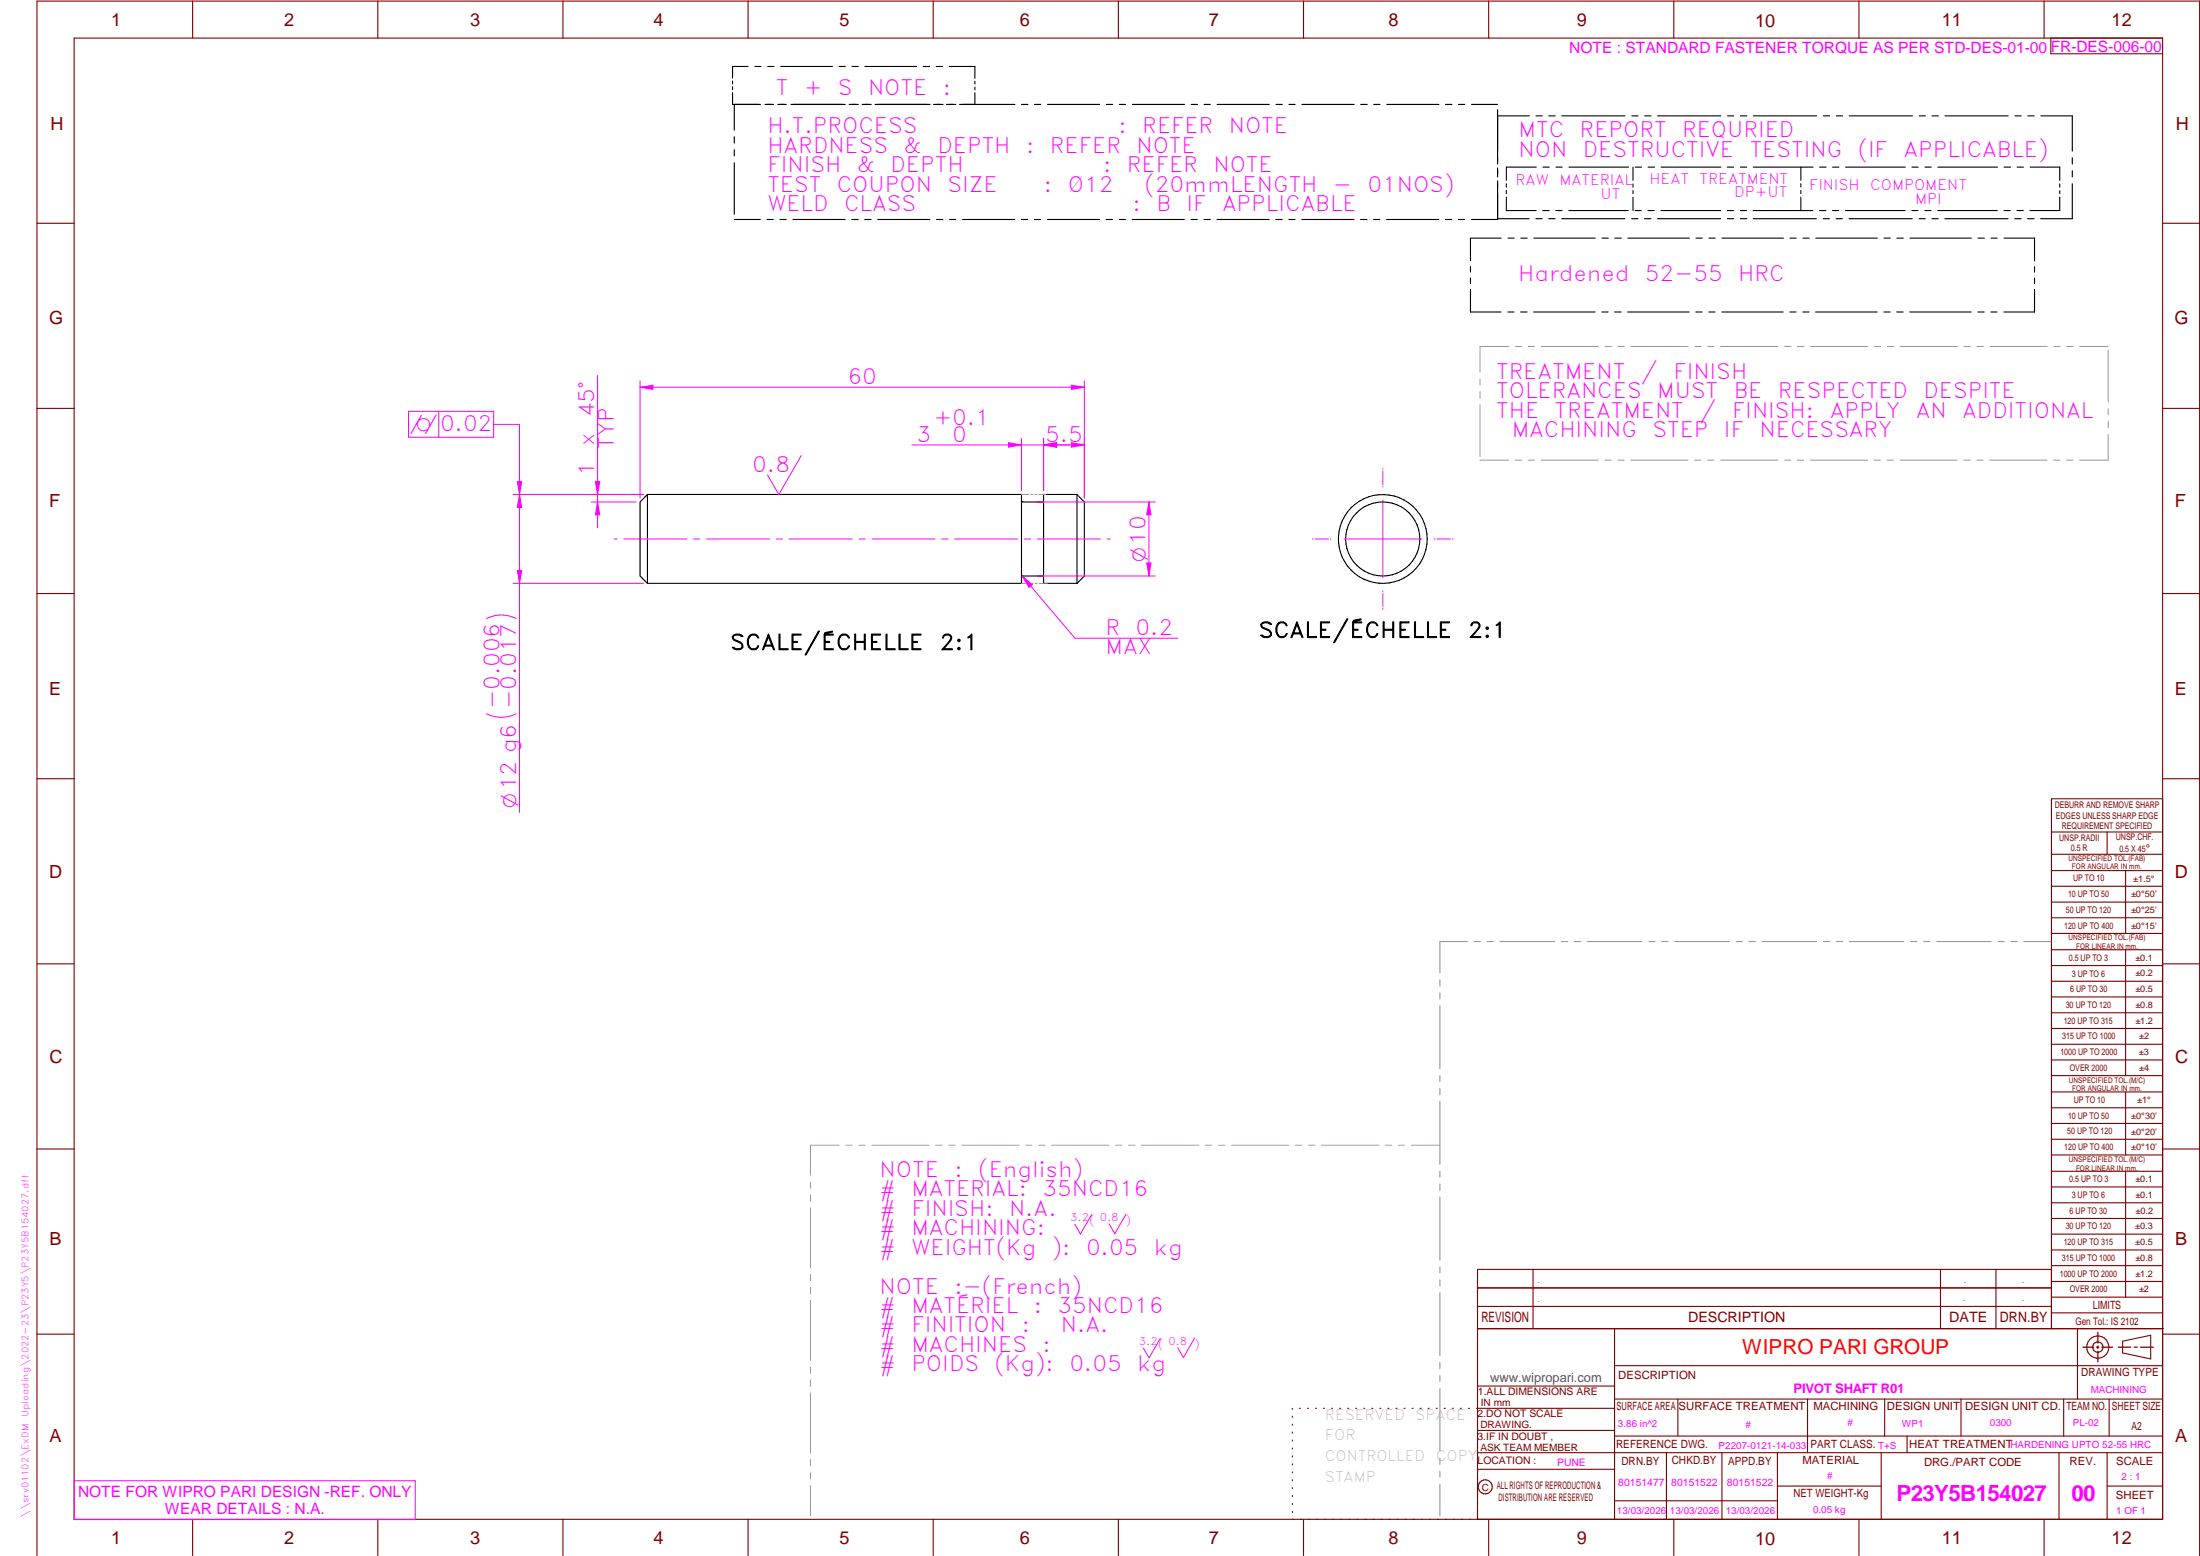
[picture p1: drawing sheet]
<svg xmlns="http://www.w3.org/2000/svg" width="594mm" height="420mm" viewBox="0 0 594 420" stroke-linecap="round" stroke-linejoin="round" font-family="sans-serif">
<g fill="none" stroke="#800000" stroke-width=".3">
<path d="M20 10.3h564v400h-564zM52 .3v10M102 .3v10M152 .3v10M202 .3v10M252 .3v10M302 .3v10M352 .3v10M402 .3v10M452 .3v10M502 .3v10M552 .3v10"/>
<path d="M553.8 10.3v4.2h30.2M10 60.3h10M584 60.3h10M10 110.3h10M584 110.3h10M10 160.3h10M584 160.3h10M10 210.3h10M584 215.7h-30v143.1M584 210.3h10M554 224.7h30M554 230.7h30"/>
<path d="M554 235.1h30M554 239.3h30M569 224.7v6M574 235.1v17M554 243.6h30M554 247.8h30M554 252.1h30M554 256.5h30M574 256.5v33.9M10 260.3h10M554 260.7h30M554 265h30"/>
<path d="M554 269.2h30M554 273.5h30M554 277.7h30M584 260.3h10M554 282h30M554 286.2h30M554 290.4h30M554 294.9h30M554 299.1h30M574 294.9v17M10 310.3h10M554 303.4h30"/>
<path d="M554 307.6h30M554 311.9h30M554 316.3h30M574 316.3v34M584 310.3h10M554 320.5h30M554 324.8h30M554 329h30M554 333.2h30M554 337.5h30M399 358.8h185.2M399 352.8h155"/>
<path d="M399 347.8h155M414 342.8v16M436 358.8v51.5M524 342.8v16M539 342.8v16M554 341.8h30M554 346h30M554 350.3h30M554 354.5h30M554 342.8h-155v67.5M561 358.8v19M10 360.3h10"/>
<path d="M399 374.3h37M436 377.8h148M453.1 377.8v10M488.1 377.8v14.5M508.9 377.8v10M529.5 377.8v10M557.3 377.8v10M569.5 377.8v10M573.2 362.2l7.6-1.6v6.3l-7.6-1.6zM584 368.8h-148M584 360.3h10M349 380.3v.3"/>
<path d="M349 382.4v.3M349 384.6v.3M349 386.7v.3M349 388.8v.3M349 391v.3M349 393.1v.3M349 395.3v.3M349 397.4v.3M349 399.5v.3M350.9 380.3h.2M353.1 380.3h.2M355.2 380.3h.3"/>
<path d="M357.4 380.3h.3M359.6 380.3h.3M361.7 380.3h.3M363.9 380.3h.3M366.1 380.3h.3M368.3 380.3h.2M370.4 380.3h.3M372.6 380.3h.3M374.8 380.3h.3M376.9 380.3h.4M379.1 380.3h.3M381.3 380.3h.3"/>
<path d="M383.4 380.3h.4M385.6 380.3h.3M387.8 380.3h.3M390 380.3h.3M392.2 380.3h.3M394.3 380.3h.3M396.5 380.3h.3M398.7 380.3h37.3M399 396.7h37M399 392.3h185M399 386.2h37M436 387.8h148"/>
<path d="M450 392.3v18M465 392.3v18M480 392.3v18M508 392.3v18M515 387.8v4.5M556 392.3v18M569 392.3v18M52 410.3v9.7M102 410.3v9.7M152 410.3v9.7M202 410.3v9.7M252 410.3v9.7"/>
<path d="M302 410.3v9.7M349 401.7v.3M349 403.8v.4M349 406v.3M349 408.1v.3M352 410.3v9.7M402 410.3v9.7M436 405.3h44M452 410.3v9.7M480 401.3h28M502 410.3v9.7M552 410.3v9.7"/>
<path d="M569 401.3h15M10 420v-419.7h584v419.7"/>
<circle cx="566.5" cy="363.7" r="1.39"/>
<circle cx="566.5" cy="363.8" r="3"/>
<circle cx="401.1" cy="401.5" r="1.9"/>
</g>
<g fill="none" stroke="#f0f" stroke-width=".27">
<path d="M138.6 133.5h35.2M140.3 133.5l.6 3.5h-1.2zM373.4 126.5v.2M373.4 127.3v3.6M373.4 131.4v.1M373.4 135v21M138.6 157.5h35.2M165.8 145.5h.9M168.4 145.5h17.1M187.3 145.5h1.7M190.8 145.5h17M209.6 145.5h1.7"/>
<path d="M213.1 145.5h17.1M231.9 145.5h1.8M235.5 145.5h17M254.3 145.5h1.7M257.8 145.5h17M276.6 145.5h1.7M280.1 145.5h17.1M299 145.5h.8M354.4 145.5h.2M355.1 145.5h3.6M359.2 145.5h.2M362.9 145.5h21"/>
<path d="M373.4 159.6v.1M387.4 145.5h.2M388.1 145.5h3.6M392.2 145.5h.2M139.4 167a9 9 0 0 0-8 0M373.4 160.2v3.6M373.4 164.3v.2M139.4 192.7a9 9 0 0 1-8 0M294.8 328l-3 5.2-1.6-2.6M304.1 327.9l-3.1 5.2-1.5-2.6M313.3 361.4l-3 5.2-1.5-2.6M322.6 361.3l-3 5.3-1.6-2.7"/>
<path d="M20.1 399.8h92v10.5h-92z"/>
</g>
<g fill="none" stroke="#949494" stroke-width=".27">
<path d="M275.8 133.5h2M278.4 133.5h.4M279.4 133.5h.5M280.5 133.5h2M275.8 157.5h2.1M278.5 157.5h.5M279.6 157.5h.5M280.7 157.5h2.1M396.2 254.3h-7.4v8.5M398.1 254.3h1.6M401.5 254.3h1.8M405 254.3h14.8"/>
<path d="M421.6 254.3h1.7M425.1 254.3h1.7M428.6 254.3h14.8M445.2 254.3h1.7M448.7 254.3h1.7M452.2 254.3h14.8M468.8 254.3h1.7M472.3 254.3h1.7M475.8 254.3h14.8M492.4 254.3h1.7M495.8 254.3h1.8M499.4 254.3h14.7"/>
<path d="M516 254.3h1.6M519.4 254.3h1.8M522.9 254.3h14.8M539.5 254.3h1.7M543 254.3h1.7M546.5 254.3h7.4M388.8 264.5v1.8M388.8 268.1v1.6M388.8 271.6v17M388.8 290.4v1.7M388.8 293.9v1.7M388.8 297.4v17"/>
<path d="M218.9 319.2v1.6M226.6 309.2h-7.7v8.1M228.4 309.2h1.7M231.9 309.2h1.7M235.4 309.2h15.5M252.7 309.2h1.7M256.2 309.2h1.7M259.7 309.2h15.5M277 309.2h1.7M280.5 309.2h1.7M284 309.2h15.5M301.2 309.2h1.8"/>
<path d="M304.8 309.2h1.7M308.3 309.2h15.5M325.5 309.2h1.7M329.1 309.2h1.6M332.6 309.2h15.4M349.8 309.2h1.7M353.3 309.2h1.7M356.8 309.2h15.5M374.1 309.2h1.7M377.6 309.2h1.7M381.1 309.2h7.7M388.8 316.2v1.7"/>
<path d="M388.8 319.7v1.7M218.9 322.6v1.8M218.9 326.1v16.2M388.8 323.2v17.1M218.9 344.1v1.8M218.9 347.6v1.7M218.9 351.2v16.1M388.8 342.1v1.6M388.8 345.6v1.7M388.8 349v17.1M218.9 369.1v1.7M218.9 372.6v1.8"/>
<path d="M218.9 376.1v16.2M388.8 367.9v1.7M388.8 371.4v1.7M388.8 374.9v17M218.9 394.1v1.8M218.9 397.6v1.7M388.8 393.7v1.7M388.8 397.2v1.7M218.9 401.2v8.1M388.8 400.7v8.6"/>
</g>
<path d="M566.5 359.7v3M562.5 363.8h2.9M566.1 363.8h.7M566.5 363.4v.7M566.5 364.9v2.8M567.6 363.8h2.9M572 363.8h3.4M576.3 363.8h.8M578 363.8h3.5" fill="none" stroke="#800000" stroke-width=".34"/>
<g fill="none" stroke="#000" stroke-width=".3">
<path d="M174.8 133.5v24M174.8 133.5l-2 2.1v19.9l2 2M174.8 133.5h101v24h-101M275.8 135.1l.1 .3 .3 .2h5.6M290.8 133.5h-9v24h9M290.8 133.5v24M290.8 133.5l2 2.1v19.9l-2 2M281.8 155.5h-5.6l-.3 .2-.1 .3"/>
<circle cx="373.4" cy="145.5" r="12"/>
<circle cx="373.4" cy="145.5" r="10"/>
</g>
<path d="M140.3 133.5l.6 3.5h-1.2z" fill="#f0f"/>
<path d="M139.7 154.1h1.2l-.6 3.4z" fill="none" stroke="#f0f" stroke-width=".27"/>
<path d="M139.7 154.1h1.2l-.6 3.4z" fill="#f0f"/>
<path d="M140.3 133.5v85.9M280.1 135.6h31.9M310.3 135.6l.5 3.4h-1.1zM280.1 155.5h31.9" fill="none" stroke="#f0f" stroke-width=".27"/>
<path d="M310.3 135.6l.5 3.4h-1.1z" fill="#f0f"/>
<path d="M309.7 152h1.1l-.5 3.5z" fill="none" stroke="#f0f" stroke-width=".27"/>
<path d="M309.7 152h1.1l-.5 3.5z" fill="#f0f"/>
<path d="M159.6 135.6h12.2M159.6 133.5h14.2M160.8 130h1.2l-.6 3.5zM310.3 135.6v19.9" fill="none" stroke="#f0f" stroke-width=".27"/>
<path d="M160.8 130h1.2l-.6 3.5z" fill="#f0f"/>
<path d="M161.4 135.6l.6 3.4h-1.2z" fill="none" stroke="#f0f" stroke-width=".27"/>
<path d="M161.4 135.6l.6 3.4h-1.2z" fill="#f0f"/>
<path d="M161.4 101.3v41.2M281.8 118.4v14.1M289.3 119.5l3.5 .6-3.5 .6zM292.8 118.4v16.1" fill="none" stroke="#f0f" stroke-width=".27"/>
<path d="M289.3 119.5l3.5 .6-3.5 .6z" fill="#f0f"/>
<path d="M281.8 120.1l3.5-.6v1.2z" fill="none" stroke="#f0f" stroke-width=".27"/>
<path d="M281.8 120.1l3.5-.6v1.2z" fill="#f0f"/>
<path d="M275.8 118.4v14.1M281.8 118.4v14.1M281.8 120.1l3.5-.6v1.2zM281.8 120.1h11" fill="none" stroke="#f0f" stroke-width=".27"/>
<path d="M281.8 120.1l3.5-.6v1.2z" fill="#f0f"/>
<path d="M272.3 119.5l3.5 .6-3.5 .6z" fill="none" stroke="#f0f" stroke-width=".27"/>
<path d="M272.3 119.5l3.5 .6-3.5 .6z" fill="#f0f"/>
<path d="M172.8 102.8v31.7M289.3 104l3.5 .6-3.5 .6zM292.8 102.8v31.7M246.2 120.1h42.6" fill="none" stroke="#f0f" stroke-width=".27"/>
<path d="M289.3 104l3.5 .6-3.5 .6z" fill="#f0f"/>
<path d="M172.8 104.6l3.5-.6v1.2z" fill="none" stroke="#f0f" stroke-width=".27"/>
<path d="M172.8 104.6l3.5-.6v1.2z" fill="#f0f"/>
<path d="M140.3 114.6v18.9M172.8 104.6h120M216.4 123l-6.1 10.5-3-5.2" fill="none" stroke="#f0f" stroke-width=".27"/>
<path d="M139.7 130h1.2l-.6 3.5z" fill="#f0f"/>
<path d="M110.3 111.1h23v7h-23zM118.5 111.1v7M133.3 114.6h7M139.7 130h1.2l-.6 3.5zM276 155.6l14.3 16.7" fill="none" stroke="#f0f" stroke-width=".27"/>
<path d="M276 155.6l2.8 2.3-.9 .7z" fill="#f0f"/>
<path d="M276 155.6l2.8 2.3-.9 .7zM290.3 172.3h27.7" fill="none" stroke="#f0f" stroke-width=".27"/>
<g fill="none" stroke="#000" stroke-width=".3">
<path d="M202 17.9h-4.2v3.2M203.8 17.9h1.7M207.3 17.9h1.7M210.8 17.9h14M226.6 17.9h1.7M230.1 17.9h1.7M233.5 17.9h14M249.3 17.9h1.7M252.8 17.9h1.7M256.3 17.9h7v3.2M197.8 25v3.2h7.6M197.8 21.9v.7"/>
<path d="M197.8 23.5v.7M198.3 28.2v6.9M198.3 36.9v1.8M206.6 28.2h2.3M210.1 28.2h2.2M213.6 28.2h14.7M229.3 28.2h2.5M232.8 28.2h2.4M236.3 28.2h14.9M252 28.2h2.7M255.6 28.2h2.5M259.1 28.2h15"/>
<path d="M263.3 21.9v.8M263.3 23.5v.8M263.3 25.1v3.1M275.8 28.2h1.8M279.4 28.2h1.6M282.9 28.2h14.1M298.7 28.2h1.8M302.3 28.2h1.6M305.8 28.2h14.1M321.6 28.2h1.8M325.2 28.2h1.6M328.7 28.2h14.1"/>
<path d="M344.5 28.2h1.8M348.1 28.2h1.7M351.6 28.2h14.1M367.4 28.2h1.8M371 28.2h1.7M374.5 28.2h14.1M390.3 28.2h1.8M393.9 28.2h1.7M397.4 28.2h7M404.4 31.3h8.6M404.4 29.6v14.7M414.8 31.3h1.7"/>
<path d="M418.2 31.3h1.8M421.8 31.3h17M440.6 31.3h1.7M444.1 31.3h1.7M447.6 31.3h17.1M466.5 31.3h1.7M470 31.3h1.7M473.5 31.3h17.1M492.4 31.3h1.7M495.8 31.3h1.8M499.4 31.3h17M518.2 31.3h1.7"/>
<path d="M521.7 31.3h1.7M525.2 31.3h17.1M544.1 31.3h1.7M547.6 31.3h1.7M551.1 31.3h8.5v9.5M198.3 59.3h7M198.3 40.4v1.7M198.3 43.9v14M207.1 59.3h1.7M210.6 59.3h1.7M214.1 59.3h14.1M230 59.3h1.7"/>
<path d="M233.5 59.3h1.7M237 59.3h14.1M252.9 59.3h1.7M256.4 59.3h1.7M259.9 59.3h14.1M275.8 59.3h1.7M279.3 59.3h1.7M282.8 59.3h14.1M298.7 59.3h1.7M302.2 59.3h1.7M305.7 59.3h14.1M321.6 59.3h1.7"/>
<path d="M325.1 59.3h1.7M328.6 59.3h14.1M344.5 59.3h1.7M348 59.3h1.7M351.5 59.3h14.1M367.4 59.3h1.7M370.9 59.3h1.7M374.4 59.3h14.1M390.3 59.3h1.7M393.8 59.3h1.7M404.4 59.1h8.5M404.4 45.3v2.5"/>
<path d="M404.4 48.8v10.5h-7.1M406.8 53.2v3.7h8M406.8 49.6v.9M406.8 51.4v.9M414.7 59.1h1.7M414.9 45.1h-8.1v3.6M416.6 56.9h1.7M416.6 45.1h1.8M418.2 59.1h1.7M420.1 56.9h1.7M420.2 45.1h1.6M421.7 59.1h17.1"/>
<path d="M423.6 56.9h16.1M423.7 45.1h16.1M440.6 59.1h1.7M441 45.1v3.6M441 49.7v.8M441 51.5v.8M441 53.3v3.6M441.5 56.9h1.7M441.6 45.1h1.7M444.1 59.1h1.7M445 56.9h1.7M445 45.1h1.8"/>
<path d="M447.6 59.1h17M448.5 56.9h16.1M448.6 45.1h16.1M466.4 56.9h1.7M466.5 59.1h1.7M466.5 45.1h1.7M469.9 59.1h1.8M469.9 56.9h1.7M470 45.1h1.7M473.4 56.9h16.1M473.4 59.1h17.1M473.4 45.1h16.2"/>
<path d="M486.3 45.1v3.6M486.3 49.6v.9M486.3 51.4v.9M486.3 53.2v3.7M491.3 56.9h1.7M491.4 45.1h1.7M492.3 59.1h1.7M494.8 56.9h1.7M494.9 45.1h1.7M495.8 59.1h1.7M498.3 56.9h16.2M498.4 45.1h16.1"/>
<path d="M499.3 59.1h17.1M516.2 56.9h1.7M516.3 45.1h1.7M518.2 59.1h1.7M519.8 56.9h1.7M519.8 45.1h1.7M521.7 59.1h1.7M523.2 56.9h16.2M523.3 45.1h16.1M525.2 59.1h17M541.1 56.9h1.8M541.2 45.1h1.7"/>
<path d="M544.1 59.1h1.7M544.7 56.9h1.6M544.7 45.1h1.7M547.5 59.1h1.8M548.2 45.1h8v3.6M556.2 53.3v3.6h-8M556.2 49.7v.8M556.2 51.5v.8M559.6 49.6v9.5h-8.6M559.6 42.6v1.7M559.6 46.1v1.7M397.1 78.1v6.1h8.2"/>
<path d="M397.1 72v1.4M397.1 75.1v1.4M405.4 64.3h-8.3v6.1M407.2 64.3h1.7M410.7 64.3h1.7M414.2 64.3h16.6M432.6 64.3h1.7M436.1 64.3h1.7M439.6 64.3h16.6M458 64.3h1.7M461.5 64.3h1.7M465 64.3h16.6"/>
<path d="M483.4 64.3h1.6M486.9 64.3h1.7M490.3 64.3h16.6M508.8 64.3h1.6M512.2 64.3h1.8M515.7 64.3h16.6M534.1 64.3h1.7M537.6 64.3h1.7M541.1 64.3h8.3v6.1M549.4 78.1v6.1h-8.3M549.4 72v1.5M549.4 75.1v1.5"/>
<path d="M407.2 84.2h1.6M410.6 84.2h1.8M414.1 84.2h16.6M432.6 84.2h1.6M436 84.2h1.8M439.5 84.2h16.6M457.9 84.2h1.7M461.4 84.2h1.7M464.9 84.2h16.6M483.3 84.2h1.7M486.8 84.2h1.7M490.3 84.2h16.6"/>
<path d="M508.7 84.2h1.7M512.2 84.2h1.7M515.7 84.2h16.6M534.1 84.2h1.7M537.6 84.2h1.7"/>
</g>
<g fill="none" stroke="#949494" stroke-width=".27">
<path d="M407.4 93.6h-7.7v6.9M409.2 93.6h1.7M412.7 93.6h1.7M416.2 93.6h15.4M433.4 93.6h1.7M436.9 93.6h1.8M440.4 93.6h15.5M457.7 93.6h1.7M461.2 93.6h1.7M464.6 93.6h15.5M481.9 93.6h1.7M485.4 93.6h1.7"/>
<path d="M488.9 93.6h15.5M506.1 93.6h1.7M509.6 93.6h1.7M513.1 93.6h15.5M530.3 93.6h1.8M533.9 93.6h1.7M537.4 93.6h15.4M554.6 93.6h1.7M558.1 93.6h1.7M561.6 93.6h7.7M569.3 94.6v13.9M399.7 102.3v1.7"/>
<path d="M399.7 105.8v1.7M399.7 109.3v14M569.3 117.3v6.9h-7.8M569.3 110.3v1.7M569.3 113.8v1.7M399.7 124.2h7.7M409.1 124.2h1.8M412.7 124.2h1.7M416.2 124.2h15.4M433.4 124.2h1.7M436.9 124.2h1.7M440.4 124.2h15.4"/>
<path d="M457.6 124.2h1.7M461.1 124.2h1.7M464.6 124.2h15.5M481.9 124.2h1.7M485.3 124.2h1.8M488.9 124.2h15.4M506.1 124.2h1.7M509.6 124.2h1.7M513.1 124.2h15.4M530.3 124.2h1.7M533.8 124.2h1.7M537.3 124.2h15.5"/>
<path d="M554.6 124.2h1.7M558.1 124.2h1.7"/>
</g>
<g font-size="6" fill="#f0f">
<text x="512.1" y="405.2">P23Y5B154027</text>
<text x="559.4" y="405.2">00</text>
</g>
<g font-size="5.7" fill="#f0f">
<text x="209.5" y="25.8">T</text>
<text x="217.1" y="25.8">+</text>
<text x="226.3" y="25.8">S</text>
<text x="234.4" y="25.8">NOTE</text>
<text x="254.6" y="25.8">:</text>
<text x="207.2" y="36">H.T.PROCESS</text>
<text x="302" y="36">:</text>
<text x="308.4" y="36">REFER</text>
<text x="331.8" y="36">NOTE</text>
<text x="207.2" y="41.2">HARDNESS</text>
<text x="244" y="41.2">&amp;</text>
<text x="253.1" y="41.2">DEPTH</text>
<text x="277.1" y="41.2">:</text>
<text x="283.5" y="41.2">REFER</text>
<text x="306.9" y="41.2">NOTE</text>
<text x="410.1" y="37.1">MTC</text>
<text x="426.5" y="37.1">REPORT</text>
<text x="454.2" y="37.1">REQURIED</text>
<text x="207.2" y="46.5">FINISH</text>
<text x="231.4" y="46.5">&amp;</text>
<text x="240.5" y="46.5">DEPTH</text>
<text x="297.9" y="46.5">:</text>
<text x="304.3" y="46.5">REFER</text>
<text x="327.7" y="46.5">NOTE</text>
<text x="410.1" y="42.3">NON</text>
<text x="427.5" y="42.3">DESTRUCTIVE</text>
<text x="472.5" y="42.3">TESTING</text>
<text x="501.6" y="42.3">(IF</text>
<text x="514" y="42.3">APPLICABLE)</text>
<text x="207.2" y="51.7">TEST</text>
<text x="226" y="51.7">COUPON</text>
<text x="255.8" y="51.7">SIZE</text>
<text x="281.9" y="51.7">:</text>
<text x="288.4" y="51.7">Ø12</text>
<text x="309" y="51.7">(20mmLENGTH</text>
<text x="359.9" y="51.7">-</text>
<text x="369.3" y="51.7">01NOS)</text>
<text x="207.2" y="57">WELD</text>
<text x="228" y="57">CLASS</text>
<text x="305.8" y="57">:</text>
<text x="312.3" y="57">B</text>
<text x="320.4" y="57">IF</text>
<text x="330" y="57">APPLICABLE</text>
<text x="410" y="75.9">Hardened</text>
<text x="444.2" y="75.9">52-55</text>
<text x="469.4" y="75.9">HRC</text>
<text x="228.9" y="103.7">60</text>
<text x="404" y="102.3">TREATMENT</text>
<text x="404" y="107.5">TOLERANCES</text>
<text x="443.1" y="102.3">/</text>
<text x="447.5" y="107.5">MUST</text>
<text x="451.9" y="102.3">FINISH</text>
<text x="468.2" y="107.5">BE</text>
<text x="480.1" y="107.5">RESPECTED</text>
<text x="519.4" y="107.5">DESPITE</text>
<text x="160.5" y="112.7" transform="rotate(-90 160.5 112.7)">45°</text>
<text x="404" y="112.8">THE</text>
<text x="419.8" y="112.8">TREATMENT</text>
<text x="458.9" y="112.8">/</text>
<text x="467.7" y="112.8">FINISH:</text>
<text x="494.1" y="112.8">APPLY</text>
<text x="517.4" y="112.8">AN</text>
<text x="529.9" y="112.8">ADDITIONAL</text>
<text x="118.8" y="116.3">0.02</text>
<text x="247.5" y="119.3">3</text>
<text x="252.1" y="114.7">+0.1</text>
<text x="257.1" y="119.3">0</text>
<text x="282.2" y="119.3">5.5</text>
<text x="408.2" y="118">MACHINING</text>
<text x="446.2" y="118">STEP</text>
<text x="465.5" y="118">IF</text>
<text x="475.1" y="118">NECESSARY</text>
<text x="160.5" y="120.5" transform="rotate(-90 160.5 120.5)">x</text>
<text x="165.7" y="121.2" transform="rotate(-90 165.7 121.2)">TYP</text>
<text x="160.5" y="128.7" transform="rotate(-90 160.5 128.7)">1</text>
<text x="203.2" y="127.4">0.8</text>
<text x="298.5" y="171.4">R</text>
<text x="306.7" y="171.4">0.2</text>
<text x="298.5" y="176.7">MAX</text>
<text x="134.9" y="191.5" transform="rotate(-90 134.9 191.5)">-0.006</text>
<text x="139.4" y="191.5" transform="rotate(-90 139.4 191.5)">-0.017</text>
<text x="237.5" y="317.8">NOTE</text>
<text x="257.7" y="317.8">:</text>
<text x="264.1" y="317.8">(English)</text>
<text x="237.5" y="323">#</text>
<text x="246.1" y="323">MATERIAL:</text>
<text x="281.5" y="323">35NCD16</text>
<text x="237.5" y="328.3">#</text>
<text x="246.1" y="328.3">FINISH:</text>
<text x="272.5" y="328.3">N.A.</text>
<text x="237.5" y="333.5">#</text>
<text x="246.1" y="333.5">MACHINING:</text>
<text x="237.5" y="338.8">#</text>
<text x="246.1" y="338.8">WEIGHT(Kg</text>
<text x="284" y="338.8">):</text>
<text x="293.3" y="338.8">0.05</text>
<text x="311.6" y="338.8">kg</text>
<text x="237.5" y="349.3">NOTE</text>
<text x="257.7" y="349.3">:-(French)</text>
<text x="237.5" y="354.5">#</text>
<text x="237.5" y="359.8">#</text>
<text x="246.1" y="359.8">FINITION</text>
<text x="246.1" y="354.5">MATÉRIEL</text>
<text x="275.9" y="359.8">:</text>
<text x="279.2" y="354.5">:</text>
<text x="285.6" y="354.5">35NCD16</text>
<text x="286.5" y="359.8">N.A.</text>
<text x="237.5" y="365">#</text>
<text x="246.1" y="365">MACHINES</text>
<text x="281.5" y="365">:</text>
<text x="237.5" y="370.3">#</text>
<text x="246.1" y="370.3">POIDS</text>
<text x="268.5" y="370.3">(Kg):</text>
<text x="288.8" y="370.3">0.05</text>
<text x="307.1" y="370.3">kg</text>
</g>
<g font-size="5.7">
<text x="339.9" y="172.2">SCALE/ÉCHELLE</text>
<text x="396.4" y="172.2">2:1</text>
<text x="197.2" y="175.5">SCALE/ÉCHELLE</text>
<text x="253.8" y="175.5">2:1</text>
</g>
<text font-size="5.6" fill="#f00" x="470.5" y="365.5">WIPRO PARI GROUP</text>
<g font-size="5.4" fill="#f0f">
<text x="110.7" y="116.3">j</text>
<text x="309.4" y="151.8" transform="rotate(-90 309.4 151.8)">O10</text>
<text x="139.4" y="218.1" transform="rotate(-90 139.4 218.1)">O12 g6</text>
</g>
<g font-size="4.9" fill="#800000">
<text x="30" y="6.9">1</text>
<text x="76.7" y="6.9">2</text>
<text x="127" y="6.9">3</text>
<text x="176.5" y="6.9">4</text>
<text x="226.7" y="6.9">5</text>
<text x="275.4" y="6.9">6</text>
<text x="326.4" y="6.9">7</text>
<text x="375" y="6.9">8</text>
<text x="425.8" y="6.9">9</text>
<text x="473.9" y="7.3">10</text>
<text x="524.3" y="6.9">11</text>
<text x="570.2" y="6.9">12</text>
<text x="13.6" y="35.1">H</text>
<text x="587.6" y="35.1">H</text>
<text x="13.2" y="87.5">G</text>
<text x="587.2" y="87.5">G</text>
<text x="13.2" y="137">F</text>
<text x="587.2" y="137">F</text>
<text x="13.2" y="187.6">E</text>
<text x="587.2" y="187.6">E</text>
<text x="13.2" y="237">D</text>
<text x="587.2" y="237">D</text>
<text x="13.4" y="287.1">C</text>
<text x="587.4" y="287.1">C</text>
<text x="13.4" y="336.2">B</text>
<text x="587.4" y="336.2">B</text>
<text x="13.4" y="389.3">A</text>
<text x="587.4" y="389.3">A</text>
<text x="30" y="416.9">1</text>
<text x="76.7" y="416.9">2</text>
<text x="127" y="416.9">3</text>
<text x="176.5" y="416.9">4</text>
<text x="226.7" y="416.9">5</text>
<text x="275.4" y="416.9">6</text>
<text x="326.4" y="416.9">7</text>
<text x="375" y="416.9">8</text>
<text x="425.8" y="416.9">9</text>
<text x="473.9" y="417.3">10</text>
<text x="524.3" y="416.9">11</text>
<text x="570.2" y="416.9">12</text>
</g>
<g font-size="4.2" fill="#f0f">
<text x="423.7" y="14.3">NOTE : STANDARD FASTENER TORQUE AS PER STD-DES-01-00</text>
<text x="553.8" y="14">FR-DES-006-00</text>
<text x="21.1" y="404.3">NOTE FOR WIPRO PARI DESIGN -REF. ONLY</text>
<text x="44.5" y="408.8">WEAR DETAILS : N.A.</text>
</g>
<g font-size="3.9" fill="#f0f">
<text x="409.3" y="50.1">RAW</text>
<text x="421.1" y="50.1">MATERIAL</text>
<text x="432.2" y="53.7">UT</text>
<text x="445.4" y="49.7">HEAT</text>
<text x="459" y="49.7">TREATMENT</text>
<text x="468.3" y="53.3">DP+UT</text>
<text x="488.5" y="51.4">FINISH</text>
<text x="505.1" y="51.4">COMPOMENT</text>
<text x="517.2" y="55">MPI</text>
</g>
<g font-size="3.9" fill="#800000">
<text x="400" y="357.1">REVISION</text>
<text x="455.9" y="357.1">DESCRIPTION</text>
<text x="526.4" y="357.1">DATE</text>
<text x="540" y="357.1">DRN.BY</text>
</g>
<g font-size="3.9" fill="#c0c0c0">
<text x="357.8" y="383.3">RESERVED</text>
<text x="382.3" y="383.3">SPACE</text>
<text x="357.8" y="388.9">FOR</text>
<text x="357.8" y="394.5">CONTROLLED</text>
<text x="387.8" y="394.5">COPY</text>
<text x="357.8" y="400">STAMP</text>
</g>
<text font-size="3.6" fill="#f0f" x="484.3" y="376.1">PIVOT SHAFT R01</text>
<text font-size="3.5" fill="#00f" x="402.4" y="373.3">www.wipropari.com</text>
<g font-size="3.1" fill="#800000">
<text x="565.1" y="353.5">LIMITS</text>
<text x="562" y="371.7">DRAWING TYPE</text>
<text x="437" y="372.3">DESCRIPTION</text>
<text x="436.5" y="380.8">SURFACE AREA</text>
<text x="453.3" y="380.8">SURFACE TREATMENT</text>
<text x="489.7" y="380.8">MACHINING</text>
<text x="509.5" y="380.8">DESIGN UNIT</text>
<text x="530.6" y="380.8">DESIGN UNIT CD.</text>
<text x="558" y="380.6">TEAM NO.</text>
<text x="570.3" y="380.7">SHEET SIZE</text>
<text x="575.6" y="386.1">A2</text>
<text x="436.4" y="391.1">REFERENCE DWG.</text>
<text x="437.8" y="395.5">DRN.BY</text>
<text x="451.4" y="395.4">CHKD.BY</text>
<text x="466.6" y="395.5">APPD.BY</text>
<text x="486.7" y="395.4">MATERIAL</text>
<text x="488.9" y="390.9">PART CLASS.</text>
<text x="515.6" y="390.9">HEAT TREATMENT</text>
<text x="519.6" y="395.9">DRG./PART CODE</text>
<text x="558.9" y="395.5">REV.</text>
<text x="571.4" y="395.6">SCALE</text>
<text x="484.3" y="404.2">NET WEIGHT-Kg</text>
<text x="571.4" y="404.7">SHEET</text>
</g>
<text font-size="3" fill="#800000" x="579.5" y="230.1">°</text>
<g font-size="2.8" fill="#f0f">
<text x="289" y="329.8">3.2</text>
<text x="297" y="329.8">0.8</text>
<text x="294.2" y="330.6">(</text>
<text x="304" y="330.6">)</text>
<text x="307.5" y="363.2">3.2</text>
<text x="312.8" y="364">(</text>
<text x="315.5" y="363.2">0.8</text>
<text x="322.5" y="364">)</text>
<text x="420.5" y="396">PUNE</text>
<text x="437" y="401.2">80151477</text>
<text x="451.3" y="401.2">80151522</text>
<text x="466.3" y="401.2">80151522</text>
</g>
<g font-size="2.8" fill="#800000">
<text x="560.4" y="357.7">Gen Tol.: IS 2102</text>
<text x="399.1" y="376.6">1.ALL DIMENSIONS ARE</text>
<text x="399" y="382.7">2.DO NOT SCALE</text>
<text x="399" y="388.7">3.IF IN DOUBT ,</text>
<text x="399" y="395.4">LOCATION :</text>
<text x="404.2" y="402">ALL RIGHTS OF REPRODUCTION &amp;</text>
<text x="404.7" y="405.4">DISTRIBUTION ARE RESERVED</text>
</g>
<g font-size="2.7" fill="#f0f">
<text x="564.6" y="376.2">MACHINING</text>
<text x="436.9" y="385.4">3.86 in^2</text>
<text x="471.4" y="385.5">#</text>
<text x="498.9" y="385">#</text>
<text x="513.6" y="385.3">WP1</text>
<text x="537.3" y="385.1">0300</text>
<text x="559.7" y="385.1">PL-02</text>
<text x="464.1" y="391.2">P2207-0121-14-033</text>
<text x="507.1" y="391.2">T+S</text>
<text x="542.9" y="391.1">HARDENING UPTO 52-55 HRC</text>
<text x="493.4" y="399.5">#</text>
<text x="572.8" y="399.7">2 : 1</text>
<text x="436.6" y="408.7">13/03/2026</text>
<text x="450.9" y="408.8">13/03/2026</text>
<text x="466" y="408.9">13/03/2026</text>
<text x="489.6" y="408.5">0.05 kg</text>
<text x="571.4" y="408.7">1 OF 1</text>
</g>
<g font-size="2.7" fill="#800000">
<text x="399.9" y="379.7">IN mm</text>
<text x="399.7" y="385.7">DRAWING.</text>
<text x="399.7" y="391.8">ASK TEAM MEMBER</text>
<text x="400.1" y="402.5">C</text>
</g>
<g font-size="2.5" fill="#800000">
<text x="554.9" y="218.3">DEBURR AND REMOVE SHARP</text>
<text x="555.2" y="221">EDGES UNLESS SHARP EDGE</text>
<text x="556.1" y="227.1">UNSP.RADII</text>
<text x="556.8" y="223.8">REQUIREMENT SPECIFIED</text>
<text x="571.4" y="226.9">UNSP.CHF.</text>
<text x="559.2" y="229.9">0.5 R</text>
<text x="572.3" y="230.1">0.5 X 45</text>
<text x="559.8" y="238">UP TO 10</text>
<text x="576.1" y="238.1">±1.5°</text>
<text x="558.5" y="242.2">10 UP TO 50</text>
<text x="575.5" y="242.3">±0°50'</text>
<text x="557.4" y="250.7">120 UP TO 400</text>
<text x="557.9" y="246.5">50 UP TO 120</text>
<text x="575.5" y="250.7">±0°15'</text>
<text x="575.5" y="246.5">±0°25'</text>
<text x="558.7" y="259.4">0.5 UP TO 3</text>
<text x="559.5" y="263.7">3 UP TO 6</text>
<text x="576.6" y="263.6">±0.2</text>
<text x="576.6" y="259.4">±0.1</text>
<text x="559" y="267.9">6 UP TO 30</text>
<text x="576.6" y="267.9">±0.5</text>
<text x="557.8" y="272.2">30 UP TO 120</text>
<text x="576.6" y="272.2">±0.8</text>
<text x="556.9" y="280.7">315 UP TO 1000</text>
<text x="557.3" y="276.4">120 UP TO 315</text>
<text x="576.6" y="276.4">±1.2</text>
<text x="577.7" y="280.7">±2</text>
<text x="556.4" y="284.9">1000 UP TO 2000</text>
<text x="577.6" y="284.9">±3</text>
<text x="558.9" y="289.2">OVER 2000</text>
<text x="577.7" y="289.3">±4</text>
<text x="560" y="297.9">UP TO 10</text>
<text x="577.1" y="297.9">±1°</text>
<text x="558.5" y="302.1">10 UP TO 50</text>
<text x="575.5" y="302.1">±0°30'</text>
<text x="557.4" y="310.6">120 UP TO 400</text>
<text x="558.2" y="306.3">50 UP TO 120</text>
<text x="575.5" y="310.6">±0°10'</text>
<text x="575.5" y="306.4">±0°20'</text>
<text x="558.8" y="319.2">0.5 UP TO 3</text>
<text x="559.4" y="323.4">3 UP TO 6</text>
<text x="576.6" y="319.2">±0.1</text>
<text x="576.6" y="323.5">±0.1</text>
<text x="558.9" y="327.7">6 UP TO 30</text>
<text x="576.7" y="327.7">±0.2</text>
<text x="557.8" y="332">30 UP TO 120</text>
<text x="576.6" y="332">±0.3</text>
<text x="556.8" y="340.5">315 UP TO 1000</text>
<text x="557.3" y="336.3">120 UP TO 315</text>
<text x="576.6" y="336.3">±0.5</text>
<text x="576.6" y="340.5">±0.8</text>
<text x="556.2" y="344.7">1000 UP TO 2000</text>
<text x="576.6" y="344.7">±1.2</text>
<text x="558.9" y="349">OVER 2000</text>
<text x="577.6" y="349">±2</text>
</g>
<g font-size="2.5" fill="#f0f">
<text x="415.2" y="346.4">.</text>
<text x="530.3" y="346.5">.</text>
<text x="545.9" y="346.4">.</text>
<text x="415.2" y="351.5">.</text>
<text x="530" y="351.3">.</text>
<text x="545.9" y="351.4">.</text>
</g>
<g font-size="2.4" fill="#f0f">
<text x="7.7" y="382.7" transform="rotate(-90 7.7 382.7)">Uploading\2022-23\P23Y5\P23Y5B154027.dft</text>
<text x="7.7" y="409.8" transform="rotate(-90 7.7 409.8)">\\srv01102\ExDM</text>
</g>
<g font-size="2.1" fill="#800000">
<text x="558.5" y="232.4">UNSPECIFIED TOL.(FAB)</text>
<text x="559.5" y="234.7">FOR ANGULAR IN mm.</text>
<text x="558.6" y="253.9">UNSPECIFIED TOL.(FAB)</text>
<text x="560.7" y="256.3">FOR LINEAR IN mm.</text>
<text x="558.7" y="292.3">UNSPECIFIED TOL.(M/C)</text>
<text x="559.6" y="294.7">FOR ANGULAR IN mm.</text>
<text x="558.7" y="313.7">UNSPECIFIED TOL.(M/C)</text>
<text x="560.6" y="316.1">FOR LINEAR IN mm.</text>
</g>
</svg>
